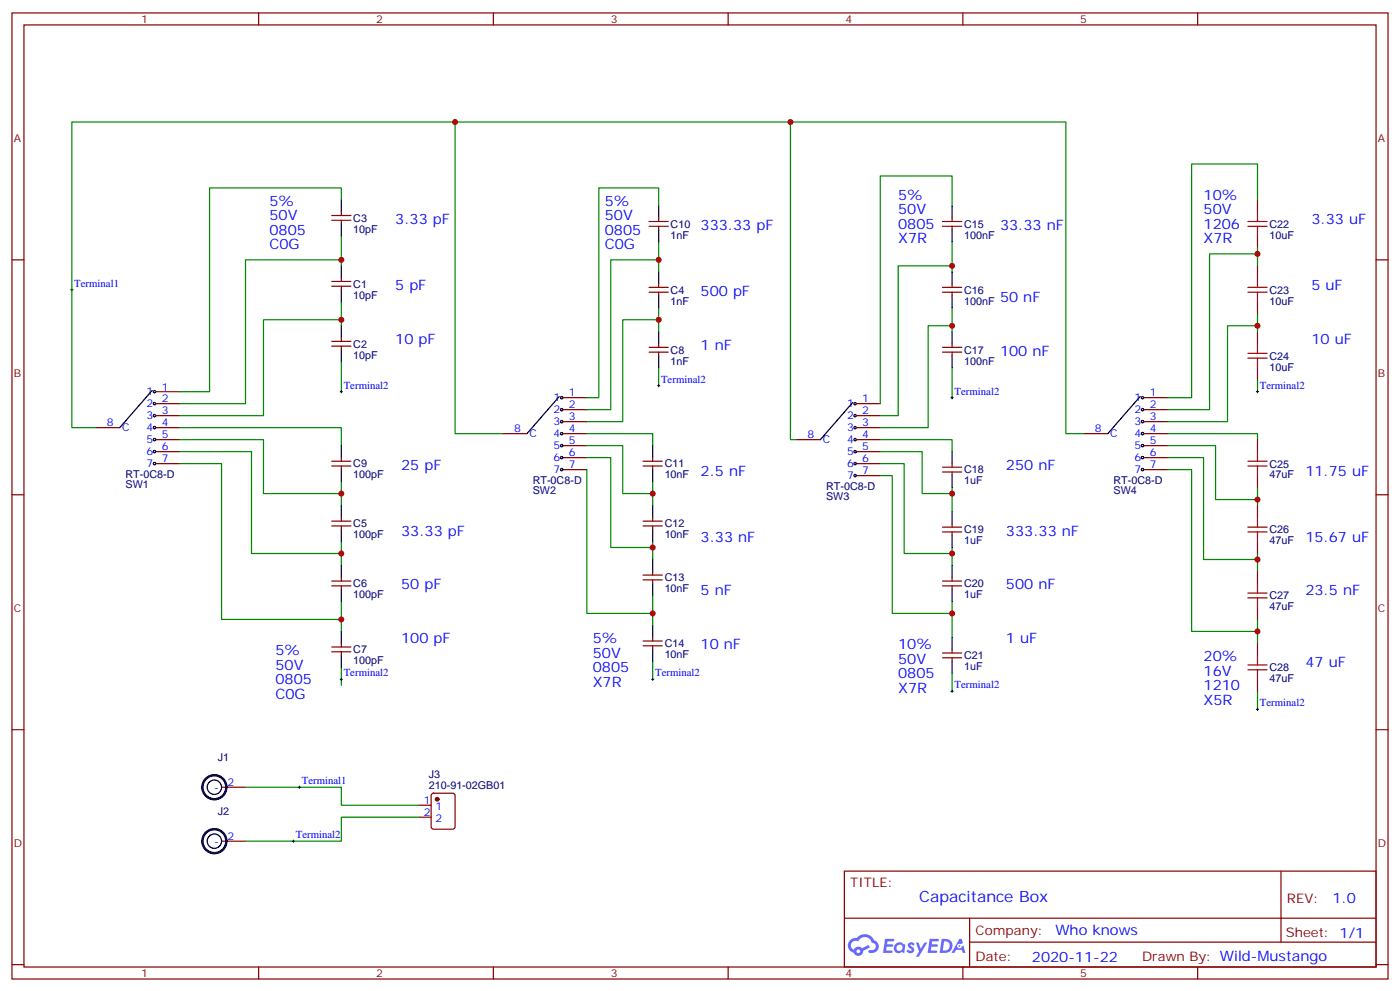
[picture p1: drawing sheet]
<svg xmlns="http://www.w3.org/2000/svg" width="412mm" height="292mm" viewBox="0 0 412 292" stroke-linecap="round" stroke-linejoin="round" font-family="sans-serif">
<g fill="none" stroke="#870000" stroke-width=".35">
<path d="M3.5 3.8h405.4v284.3h-405.4zM7.1 7.3h398.2v277.3h-398.2zM76.2 3.8v3.5M145.3 3.8v3.5M214.5 3.8v3.5M283.6 3.8v3.5M352.8 3.8v3.5M3.5 76.5h3.6M405.3 76.5h3.6M3.5 145.6h3.6M405.3 145.6h3.6M3.5 214.8h3.6"/>
<path d="M405.3 214.8h3.6M248.7 256.4h156.6v28.2h-156.6zM377.3 256.4v20.9M248.7 270.2h156.5M285.6 277.3h119.6M285.6 270.2v14.2M3.5 283.9h3.6M76.2 284.6v3.5M145.3 284.6v3.5M214.5 284.6v3.5M283.6 284.6v3.5M352.8 284.6v3.5"/>
<path d="M405.3 283.9h3.6"/>
</g>
<g fill="#5487ff">
<path d="M267.7 277.6a1.22 1.22 0 0 1 1.7 .2l-.4 .6a.47 .47 0 0 0-.3-.4 .47 .47 0 0 0-.5 .2l.1 .2a1.14 1.14 0 0 1 .8 1.8 1.14 1.14 0 0 1-1.9 0l-.2-.2 .5-.6 .7 .5a.29 .29 0 0 0 .3-.3 .29 .29 0 0 0-.2-.3 1.04 1.04 0 0 1-.6-1.7z"/>
<path d="M260.7 276.3h2.4l.3 .2-.2 .5-1.8 .1-.1 .8h1.5l.3 .4-.3 .4h-1.6l-.2 1.1h1.7l.2 .3-.2 .3-2.6 .1z"/>
<path d="M273.8 276.3h2.4l.3 .2-.1 .5-1.8 .1-.2 .8h1.6l.3 .4-.4 .4h-1.6l-.1 1.1h1.7l.2 .3-.2 .3-2.6 .1z"/>
<path d="M282.6 276.3h.7l.3 1.3-.6 .3a.69 .69 0 0 0-1 .3 .69 .69 0 0 0 .4 .9 .69 .69 0 0 0 .9-.6l.5-.2 .6 2.2h-.8l-.2-.9h-1.8l-.5 .9h-.8z"/>
<path d="M269.8 277.4h.8l.6 1.8 1.1-1.8h.9l-2.6 4.2h-.8l.9-1.5z"/>
<path d="M277.4 276.3l-.6 4.2h1.3a2.11 2.11 0 0 0 2.5-2.1 2.11 2.11 0 0 0-2.5-2.1zM278.1 277.1a1.39 1.39 0 0 1 1.7 1.4 1.39 1.39 0 0 1-1.8 1.3h-.3z"/>
<path d="M263.7 277.9a1.54 1.54 0 0 0-.1 2.2 1.54 1.54 0 0 0 2.2 .1l.6 .3 .3-2.3-.2-.3h-.4a1.49 1.49 0 0 0-2.4 0zM264 278.9a.94 .94 0 0 1 1.8 0 .94 .94 0 0 1-1.8 0z"/>
<path d="M250.4 276.7a2.18 2.18 0 0 0 1.1 3.7 1.44 1.44 0 0 0 1.6 .9 1.44 1.44 0 0 0 1.2-1.4l2-1.1-.5-.7-1.9 1a1.47 1.47 0 0 0-2.4 .4 1.39 1.39 0 0 1-.7-1.9 1.39 1.39 0 0 1 2-.5 2.12 2.12 0 0 1 2.2-1.3 2.12 2.12 0 0 1 1.9 1.7 1.14 1.14 0 0 1 1.1 1.4 1.14 1.14 0 0 1-1.7 .7 .43 .43 0 0 0-.5 .4 .43 .43 0 0 0 .4 .5 1.98 1.98 0 0 0 2.5-1.2 1.98 1.98 0 0 0-1.2-2.6 3.1 3.1 0 0 0-5.3-.6l-.9 .1zM252.3 280a.55 .55 0 0 1 1.1 0 .55 .55 0 0 1-1.1 0z"/>
<circle cx="282.6" cy="278.4" r=".26"/>
</g>
<g fill="none" stroke="#000" stroke-width=".35">
<path d="M100.5 58.8v3.6M100.5 65.9v3.5M100.5 78.2v3.6M194 60.6v3.5M194 67.7v3.5M280.5 60.6v3.5M280.5 67.7v3.5M100.5 85.3v3.5M100.5 95.9v3.5M194 80v3.5M194 87.1v3.5M194 97.6v3.6"/>
<path d="M280.5 80v3.5M280.5 87.1v3.5M280.5 97.6v3.6M44.8 114.9l-9.5 11M100.5 102.9v3.6M164.7 116.7l-9.5 10.9M194 104.7v3.5M251.2 118.5l-9.5 10.9M280.5 104.7v3.5M335.8 116.7l-9.5 10.9M100.5 131.2v3.5M100.5 138.2v3.5"/>
<path d="M192.3 131.2v3.5M192.3 138.2v3.5M280.5 132.9v3.6M280.5 140v3.5M100.5 148.8v3.5M100.5 155.9v3.5M192.3 148.8v3.5M192.3 155.9v3.5M280.5 150.6v3.5M280.5 157.6v3.5M100.5 166.4v3.6M100.5 173.5v3.5"/>
<path d="M192.3 164.7v3.5M192.3 171.7v3.6M280.5 166.4v3.6M280.5 173.5v3.5M100.5 185.8v3.6M100.5 192.9v3.5M192.3 184.1v3.5M192.3 191.1v3.6M280.5 187.6v3.5M280.5 194.7v3.5"/>
<circle cx="45.5" cy="118.8" r=".35"/>
<circle cx="45.5" cy="115.3" r=".35"/>
<circle cx="165.5" cy="117.1" r=".35"/>
<circle cx="251.9" cy="118.8" r=".35"/>
<circle cx="336.6" cy="117.1" r=".35"/>
<circle cx="45.5" cy="122.3" r=".35"/>
<circle cx="45.5" cy="125.9" r=".35"/>
<circle cx="45.5" cy="132.9" r=".35"/>
<circle cx="45.5" cy="136.5" r=".35"/>
<circle cx="45.5" cy="129.4" r=".35"/>
<circle cx="165.5" cy="131.2" r=".35"/>
<circle cx="165.5" cy="134.7" r=".35"/>
<circle cx="165.5" cy="124.1" r=".35"/>
<circle cx="165.5" cy="127.6" r=".35"/>
<circle cx="165.5" cy="120.6" r=".35"/>
<circle cx="165.5" cy="138.2" r=".35"/>
<circle cx="251.9" cy="132.9" r=".35"/>
<circle cx="251.9" cy="129.4" r=".35"/>
<circle cx="251.9" cy="122.3" r=".35"/>
<circle cx="251.9" cy="136.5" r=".35"/>
<circle cx="251.9" cy="140" r=".35"/>
<circle cx="251.9" cy="125.9" r=".35"/>
<circle cx="336.6" cy="120.6" r=".35"/>
<circle cx="336.6" cy="134.7" r=".35"/>
<circle cx="336.6" cy="138.2" r=".35"/>
<circle cx="336.6" cy="131.2" r=".35"/>
<circle cx="336.6" cy="124.1" r=".35"/>
<circle cx="336.6" cy="127.6" r=".35"/>
<circle cx="63.1" cy="231.7" r="2.12"/>
<circle cx="63.1" cy="247.6" r="2.12"/>
</g>
<g fill="none" stroke="#870000" stroke-width=".35">
<path d="M370.4 58.8v3.6M97.7 64.8h5.7M97.7 63.4h5.7M100.5 62.4v1M100.5 64.8v1.1M191.2 66.6h5.6M191.2 65.2h5.6M194 64.1v1.1M194 66.6v1.1M277.6 66.6h5.7M277.6 65.2h5.7M280.5 64.1v1.1"/>
<path d="M280.5 66.6v1.1M370.4 69.4v3.6M370.4 78.2v3.6M97.7 84.2h5.7M97.7 82.8h5.7M100.5 81.8v1M100.5 84.2v1.1M100.5 99.4v1.1M191.2 86h5.6M191.2 84.6h5.6M194 83.5v1.1M194 86v1.1"/>
<path d="M277.6 86h5.7M277.6 84.6h5.7M280.5 83.5v1.1M280.5 86v1.1M370.4 88.8v3.6M370.4 97.6v3.6M45.9 118.8h7M45.9 115.3h7M97.7 101.9h5.7M97.7 100.5h5.7M100.5 101.9v1M165.8 117.1h7.1"/>
<path d="M191.2 103.6h5.6M191.2 102.2h5.6M194 101.2v1M194 103.6v1.1M252.2 118.8h7.1M277.6 103.6h5.7M277.6 102.2h5.7M280.5 101.2v1M280.5 103.6v1.1M336.9 117.1h7.1M370.4 108.2v3.6M28.2 125.9h7.1"/>
<path d="M45.9 125.9h7M45.9 136.5h7M45.9 132.9h7M45.9 129.4h7M45.9 122.3h7M97.7 137.2h5.7M97.7 135.7h5.7M100.5 134.7v1M100.5 137.2v1M148.2 127.6h7M165.8 127.6h7.1M165.8 138.2h7.1"/>
<path d="M165.8 134.7h7.1M165.8 131.2h7.1M165.8 124.1h7.1M165.8 120.6h7.1M189.4 137.2h5.7M189.4 135.7h5.7M192.3 134.7v1M192.3 137.2v1M234.6 129.4h7.1M252.2 125.9h7.1M252.2 136.5h7.1M252.2 132.9h7.1"/>
<path d="M252.2 129.4h7.1M252.2 122.3h7.1M252.2 140h7.1M277.6 138.9h5.7M277.6 137.5h5.7M280.5 136.5v1M280.5 138.9v1.1M319.3 127.6h7M336.9 127.6h7.1M336.9 138.2h7.1M336.9 134.7h7.1M336.9 131.2h7.1"/>
<path d="M336.9 124.1h7.1M336.9 120.6h7.1M370.4 129.4v3.5M370.4 140v3.5M97.7 154.8h5.7M97.7 153.4h5.7M100.5 152.3v1.1M100.5 154.8v1.1M189.4 154.8h5.7M189.4 153.4h5.7M192.3 152.3v1.1M192.3 154.8v1.1"/>
<path d="M277.6 156.6h5.7M277.6 155.2h5.7M280.5 154.1v1.1M280.5 156.6v1M370.4 148.8v3.5M370.4 159.4v3.5M97.7 172.4h5.7M97.7 171h5.7M100.5 170v1M100.5 172.4v1.1M189.4 170.7h5.7M189.4 169.3h5.7"/>
<path d="M192.3 168.2v1.1M192.3 170.7v1M277.6 172.4h5.7M277.6 171h5.7M280.5 170v1M280.5 172.4v1.1M370.4 168.2v3.5M370.4 178.8v3.5M97.7 191.8h5.7M97.7 190.4h5.7M100.5 189.4v1M100.5 191.8v1.1"/>
<path d="M189.4 190.1h5.7M189.4 188.7h5.7M192.3 187.6v1.1M192.3 190.1v1M277.6 193.6h5.7M277.6 192.2h5.7M280.5 191.1v1.1M280.5 193.6v1.1M370.4 189.4v3.5M370.4 200v3.5M65.3 231.7h7M123.5 237h3.5"/>
<path d="M127.2 233.7l.5-.2h5.6l.7 .4 .1 9.4-.5 .7-5.9 .1-.6-.5-.1-9.4zM65.3 247.6h7M123.5 240.5h3.5"/>
</g>
<g fill="none" stroke="#008700" stroke-width=".35">
<path d="M134.1 35.9h98.7M100.5 58.8v-3.5h-38.8v60h-8.8M370.4 58.8v-10.5h-19.4v68.8h-7M100.5 69.4v8.8M100.5 76.5h-28.2v42.3h-19.4M194 60.6v-5.3h-17.6v61.8h-3.5M194 76.5h-14.1v44.1h-7M194 71.2v8.8M280.5 60.6v-8.8h-21.2v67M280.5 71.2v8.8M280.5 78.2h-15.9v44.1h-5.3M370.4 74.7h-14.1v45.9h-12.3"/>
<path d="M370.4 73v5.2M100.5 88.8v7.1M100.5 94.1h-22.9v28.2h-24.7M194 94.1h-10.6v30h-10.5M194 90.6v7M280.5 90.6v7M280.5 95.9h-7.1v30h-14.1M370.4 92.4v3.5h-8.8v28.2h-17.6M370.4 95.9v1.7M100.5 106.5v8.8M194 108.2v5.3M280.5 108.2v8.9"/>
<path d="M370.4 111.8v3.5M28.2 125.9h-7v-90h112.9v91.7h14.1M52.9 136.5h12.4v45.8h35.2M52.9 132.9h21.2v30h26.4M52.9 129.4h24.7v15.9h22.9M52.9 125.9h47.6v5.3M172.9 127.6h19.4v3.6M172.9 131.2h10.5v14.1h8.9M172.9 134.7h7v26.4h12.4M172.9 138.2v42.4h19.4M259.3 129.4h21.2v3.5M259.3 132.9h12.3v12.4h8.9"/>
<path d="M259.3 136.5h7v26.4h14.2M259.3 140h3.5v40.6h17.7M319.3 127.6h-5.3v-91.7h-81.2v93.5h1.8M344 127.6h26.4v1.8M344 131.2h14.1v15.8h12.3M344 134.7h10.5v30h15.9M344 138.2h7v47.6h19.4M100.5 141.7v7.1M100.5 159.4v7M192.3 141.7v7.1M192.3 159.4v5.3M280.5 143.5v7.1"/>
<path d="M370.4 143.5v5.3M100.5 177v8.8M192.3 175.3v8.8M280.5 161.1v5.3M280.5 177v10.6M370.4 162.9v5.3M100.5 196.4v5.3M192.3 194.7v5.3M280.5 198.2v5.3M370.4 182.3v7.1M370.4 203.5v5.3M72.3 231.7h28.2v5.3h23"/>
<path d="M123.5 240.5h-23v7.1h-28.2"/>
</g>
<g fill="none" stroke="#000" stroke-width=".29">
<path d="M20.8 85.3h.7M21.2 84.9v.8M100.2 115.3h.7M100.5 114.9v.7M193.7 113.5h.7M194 113.2v.7M280.1 117.1h.7M280.5 116.7v.7M370.1 115.3h.7M370.4 114.9v.7M100.2 200h.7M100.5 199.6v.7"/>
<path d="M191.9 200h.7M192.3 199.6v.7M280.1 203.5h.7M280.5 203.1v.7M370.1 208.8h.7M370.4 208.4v.7M87.8 231.7h.7M88.2 231.4v.7M86.1 247.6h.7M86.4 247.2v.7"/>
</g>
<g fill="none" stroke="#000" stroke-width=".71">
<circle cx="63.1" cy="231.7" r="3.5"/>
<circle cx="63.1" cy="247.6" r="3.5"/>
</g>
<circle cx="128.8" cy="235.2" r=".53" fill="#870000" stroke="#870000" stroke-width=".35"/>
<g fill="none" stroke="#a10000" stroke-width=".35">
<path d="M367.6 66.6h5.6M367.6 65.2h5.6M370.4 62.4v2.8M370.4 66.6v2.8M367.6 86h5.6M367.6 84.6h5.6M370.4 81.8v2.8M370.4 86v2.8M367.6 105.4h5.6M367.6 104h5.6M370.4 101.2v2.8M370.4 105.4v2.8"/>
<path d="M367.6 137.2h5.6M367.6 135.7h5.6M370.4 132.9v2.8M370.4 137.2v2.8M367.6 156.6h5.6M367.6 155.2h5.6M370.4 152.3v2.9M370.4 156.6v2.8M367.6 176h5.6M367.6 174.6h5.6M370.4 171.7v2.9M370.4 176v2.8"/>
<path d="M367.6 197.1h5.6M367.6 195.7h5.6M370.4 192.9v2.8M370.4 197.1v2.9"/>
</g>
<g fill="#c00">
<circle cx="100.5" cy="145.3" r=".88"/>
<circle cx="100.5" cy="162.9" r=".88"/>
<circle cx="100.5" cy="182.3" r=".88"/>
<circle cx="100.5" cy="76.5" r=".88"/>
<circle cx="100.5" cy="94.1" r=".88"/>
<circle cx="194" cy="76.5" r=".88"/>
<circle cx="194" cy="94.1" r=".88"/>
<circle cx="192.3" cy="145.3" r=".88"/>
<circle cx="192.3" cy="161.1" r=".88"/>
<circle cx="192.3" cy="180.6" r=".88"/>
<circle cx="280.5" cy="78.2" r=".88"/>
<circle cx="280.5" cy="95.9" r=".88"/>
<circle cx="280.5" cy="145.3" r=".88"/>
<circle cx="280.5" cy="162.9" r=".88"/>
<circle cx="280.5" cy="180.6" r=".88"/>
<circle cx="370.4" cy="147" r=".88"/>
<circle cx="370.4" cy="164.7" r=".88"/>
<circle cx="370.4" cy="185.8" r=".88"/>
<circle cx="134.1" cy="35.9" r=".88"/>
<circle cx="232.8" cy="35.9" r=".88"/>
<circle cx="370.4" cy="74.7" r=".88"/>
<circle cx="370.4" cy="95.9" r=".88"/>
</g>
<text font-size="4.6" fill="#00f" x="270.8" y="265.4">Capacitance Box</text>
<g font-size="4.2" fill="#00f">
<text x="264.6" y="58.8">5%</text>
<text x="354.5" y="58.8">10%</text>
<text x="79.4" y="60.6">5%</text>
<text x="79.4" y="64.8">50V</text>
<text x="116.4" y="65.9">3.33 pF</text>
<text x="178.2" y="60.6">5%</text>
<text x="178.2" y="64.8">50V</text>
<text x="264.6" y="63.1">50V</text>
<text x="354.5" y="63.1">50V</text>
<text x="386.3" y="65.9">3.33 uF</text>
<text x="79.4" y="69.1">0805</text>
<text x="178.2" y="69.1">0805</text>
<text x="206.4" y="67.7">333.33 pF</text>
<text x="264.6" y="67.3">0805</text>
<text x="264.6" y="71.5">X7R</text>
<text x="294.6" y="67.7">33.33 nF</text>
<text x="354.5" y="67.3">1206</text>
<text x="354.5" y="71.5">X7R</text>
<text x="79.4" y="73.3">C0G</text>
<text x="178.2" y="73.3">C0G</text>
<text x="116.4" y="85.3">5 pF</text>
<text x="206.4" y="87.1">500 pF</text>
<text x="294.6" y="88.8">50 nF</text>
<text x="386.3" y="85.3">5 uF</text>
<text x="116.4" y="101.2">10 pF</text>
<text x="386.3" y="101.2">10 uF</text>
<text x="206.4" y="102.9">1 nF</text>
<text x="294.6" y="104.7">100 nF</text>
<text x="118.2" y="138.2">25 pF</text>
<text x="206.4" y="140">2.5 nF</text>
<text x="296.3" y="138.2">250 nF</text>
<text x="384.5" y="140">11.75 uF</text>
<text x="118.2" y="157.6">33.33 pF</text>
<text x="206.4" y="159.4">3.33 nF</text>
<text x="296.3" y="157.6">333.33 nF</text>
<text x="384.5" y="159.4">15.67 uF</text>
<text x="118.2" y="173.5">50 pF</text>
<text x="296.3" y="173.5">500 nF</text>
<text x="206.4" y="175.3">5 nF</text>
<text x="384.5" y="175.3">23.5 nF</text>
<text x="118.2" y="189.4">100 pF</text>
<text x="174.6" y="189.4">5%</text>
<text x="206.4" y="191.1">10 nF</text>
<text x="264.6" y="191.1">10%</text>
<text x="296.3" y="189.4">1 uF</text>
<text x="81.1" y="192.9">5%</text>
<text x="81.1" y="197.1">50V</text>
<text x="174.6" y="193.6">50V</text>
<text x="174.6" y="197.8">0805</text>
<text x="264.6" y="195.4">50V</text>
<text x="354.5" y="194.7">20%</text>
<text x="384.5" y="196.4">47 uF</text>
<text x="81.1" y="201.4">0805</text>
<text x="174.6" y="202.1">X7R</text>
<text x="264.6" y="199.6">0805</text>
<text x="264.6" y="203.8">X7R</text>
<text x="354.5" y="198.9">16V</text>
<text x="354.5" y="203.1">1210</text>
<text x="81.1" y="205.6">C0G</text>
<text x="354.5" y="207.4">X5R</text>
<text x="392.5" y="265.7">1.0</text>
<text x="310.9" y="275.2">Who knows</text>
<text x="304" y="283">2020-11-22</text>
</g>
<g font-size="3.9" fill="#800">
<text x="250.5" y="261">TITLE:</text>
<text x="379.1" y="265.7">REV:</text>
<text x="287.4" y="275.2">Company:</text>
<text x="378.7" y="275.8">Sheet: 1/1</text>
<text x="287.4" y="282.9">Date:</text>
<text x="336.4" y="282.9">Drawn By: Wild-Mustango</text>
</g>
<g font-size="3.2" fill="#800">
<text x="41.6" y="6.8">1</text>
<text x="110.8" y="6.8">2</text>
<text x="179.9" y="6.8">3</text>
<text x="249.1" y="6.8">4</text>
<text x="318.2" y="6.8">5</text>
<text x="4.1" y="41.9">A</text>
<text x="405.9" y="41.9">A</text>
<text x="4.1" y="111.1">B</text>
<text x="405.9" y="111.1">B</text>
<text x="4.1" y="180.2">C</text>
<text x="405.9" y="180.2">C</text>
<text x="4.1" y="249.3">D</text>
<text x="405.9" y="249.3">D</text>
<text x="41.6" y="287.6">1</text>
<text x="110.8" y="287.6">2</text>
<text x="179.9" y="287.6">3</text>
<text x="249.1" y="287.6">4</text>
<text x="318.2" y="287.6">5</text>
</g>
<g font-size="3.2" fill="#000080">
<text x="104.1" y="65.3">C3</text>
<text x="104.1" y="68.5">10pF</text>
<text x="197.6" y="70.3">1nF</text>
<text x="197.6" y="67">C10</text>
<text x="284" y="70.3">100nF</text>
<text x="284" y="67">C15</text>
<text x="373.9" y="70.3">10uF</text>
<text x="373.9" y="67">C22</text>
<text x="104.1" y="87.9">10pF</text>
<text x="104.1" y="84.7">C1</text>
<text x="197.6" y="89.7">1nF</text>
<text x="197.6" y="86.4">C4</text>
<text x="284" y="89.7">100nF</text>
<text x="284" y="86.4">C16</text>
<text x="373.9" y="89.7">10uF</text>
<text x="373.9" y="86.4">C23</text>
<text x="104.1" y="105.5">10pF</text>
<text x="104.1" y="102.3">C2</text>
<text x="197.6" y="107.3">1nF</text>
<text x="197.6" y="104.1">C8</text>
<text x="284" y="107.3">100nF</text>
<text x="284" y="104.1">C17</text>
<text x="373.9" y="105.8">C24</text>
<text x="373.9" y="109.1">10uF</text>
<text x="104.1" y="137.6">C9</text>
<text x="195.8" y="137.6">C11</text>
<text x="373.9" y="137.6">C25</text>
<text x="37" y="140.7">RT-0C8-D</text>
<text x="37" y="143.6">SW1</text>
<text x="104.1" y="140.8">100pF</text>
<text x="156.9" y="142.5">RT-0C8-D</text>
<text x="195.8" y="140.8">10nF</text>
<text x="284" y="142.6">1uF</text>
<text x="284" y="139.4">C18</text>
<text x="328" y="142.5">RT-0C8-D</text>
<text x="373.9" y="140.8">47uF</text>
<text x="156.9" y="145.4">SW2</text>
<text x="243.3" y="144.2">RT-0C8-D</text>
<text x="243.3" y="147.2">SW3</text>
<text x="328" y="145.4">SW4</text>
<text x="104.1" y="155.2">C5</text>
<text x="195.8" y="155.2">C12</text>
<text x="104.1" y="158.5">100pF</text>
<text x="195.8" y="158.5">10nF</text>
<text x="284" y="160.2">1uF</text>
<text x="284" y="157">C19</text>
<text x="373.9" y="160.2">47uF</text>
<text x="373.9" y="157">C26</text>
<text x="104.1" y="172.9">C6</text>
<text x="195.8" y="171.1">C13</text>
<text x="284" y="172.9">C20</text>
<text x="104.1" y="176.1">100pF</text>
<text x="195.8" y="174.3">10nF</text>
<text x="284" y="176.1">1uF</text>
<text x="373.9" y="179.6">47uF</text>
<text x="373.9" y="176.4">C27</text>
<text x="195.8" y="190.5">C14</text>
<text x="104.1" y="195.5">100pF</text>
<text x="104.1" y="192.3">C7</text>
<text x="195.8" y="193.7">10nF</text>
<text x="284" y="197.3">1uF</text>
<text x="284" y="194">C21</text>
<text x="373.9" y="197.6">C28</text>
<text x="373.9" y="200.7">47uF</text>
<text x="64.2" y="224.1">J1</text>
<text x="126.3" y="232.2">210-91-02GB01</text>
<text x="126.3" y="229.1">J3</text>
<text x="64.2" y="239.9">J2</text>
</g>
<g font-size="3.2" fill="#00f">
<text x="21.9" y="84.4">Terminal1</text>
<text x="194.7" y="112.6">Terminal2</text>
<text x="43.1" y="119.9">2</text>
<text x="43.1" y="116.3">1</text>
<text x="47.6" y="118.5">2</text>
<text x="47.6" y="114.9">1</text>
<text x="101.2" y="114.4">Terminal2</text>
<text x="163.1" y="118.1">1</text>
<text x="167.6" y="116.7">1</text>
<text x="249.5" y="119.9">1</text>
<text x="254" y="118.5">1</text>
<text x="281.2" y="116.2">Terminal2</text>
<text x="334.2" y="118.1">1</text>
<text x="338.7" y="116.7">1</text>
<text x="371.1" y="114.4">Terminal2</text>
<text x="31.5" y="125.5">8</text>
<text x="43.1" y="123.4">3</text>
<text x="47.6" y="125.5">4</text>
<text x="47.6" y="122">3</text>
<text x="163.1" y="125.2">3</text>
<text x="163.1" y="121.6">2</text>
<text x="167.6" y="123.8">3</text>
<text x="167.6" y="120.2">2</text>
<text x="249.5" y="123.4">2</text>
<text x="254" y="125.5">3</text>
<text x="254" y="122">2</text>
<text x="334.2" y="125.2">3</text>
<text x="334.2" y="121.6">2</text>
<text x="338.7" y="123.8">3</text>
<text x="338.7" y="120.2">2</text>
<text x="36" y="126.9">C</text>
<text x="43.1" y="130.5">5</text>
<text x="43.1" y="126.9">4</text>
<text x="47.6" y="129">5</text>
<text x="151.4" y="127.3">8</text>
<text x="155.9" y="128.7">C</text>
<text x="163.1" y="128.7">4</text>
<text x="167.6" y="130.8">5</text>
<text x="167.6" y="127.3">4</text>
<text x="237.9" y="129">8</text>
<text x="242.4" y="130.5">C</text>
<text x="249.5" y="130.5">4</text>
<text x="249.5" y="126.9">3</text>
<text x="254" y="129">4</text>
<text x="322.5" y="127.3">8</text>
<text x="327" y="128.7">C</text>
<text x="334.2" y="128.7">4</text>
<text x="338.7" y="130.8">5</text>
<text x="338.7" y="127.3">4</text>
<text x="43.1" y="137.5">7</text>
<text x="43.1" y="134">6</text>
<text x="47.6" y="136.1">7</text>
<text x="47.6" y="132.6">6</text>
<text x="163.1" y="135.7">6</text>
<text x="163.1" y="132.2">5</text>
<text x="167.6" y="137.9">7</text>
<text x="167.6" y="134.3">6</text>
<text x="249.5" y="137.5">6</text>
<text x="249.5" y="134">5</text>
<text x="254" y="136.1">6</text>
<text x="254" y="132.6">5</text>
<text x="334.2" y="135.7">6</text>
<text x="334.2" y="132.2">5</text>
<text x="338.7" y="137.9">7</text>
<text x="338.7" y="134.3">6</text>
<text x="163.1" y="139.3">7</text>
<text x="249.5" y="141">7</text>
<text x="254" y="139.6">7</text>
<text x="334.2" y="139.3">7</text>
<text x="101.2" y="199.1">Terminal2</text>
<text x="193" y="199.1">Terminal2</text>
<text x="281.2" y="202.6">Terminal2</text>
<text x="371.1" y="207.9">Terminal2</text>
<text x="63.1" y="232.8">-</text>
<text x="67" y="231.4">2</text>
<text x="88.9" y="230.8">Terminal1</text>
<text x="124.8" y="236.6">1</text>
<text x="128.3" y="238.4">1</text>
<text x="124.8" y="240.2">2</text>
<text x="128.3" y="241.9">2</text>
<text x="63.1" y="248.6">-</text>
<text x="67" y="247.2">2</text>
<text x="87.1" y="246.7">Terminal2</text>
</g>
</svg>
